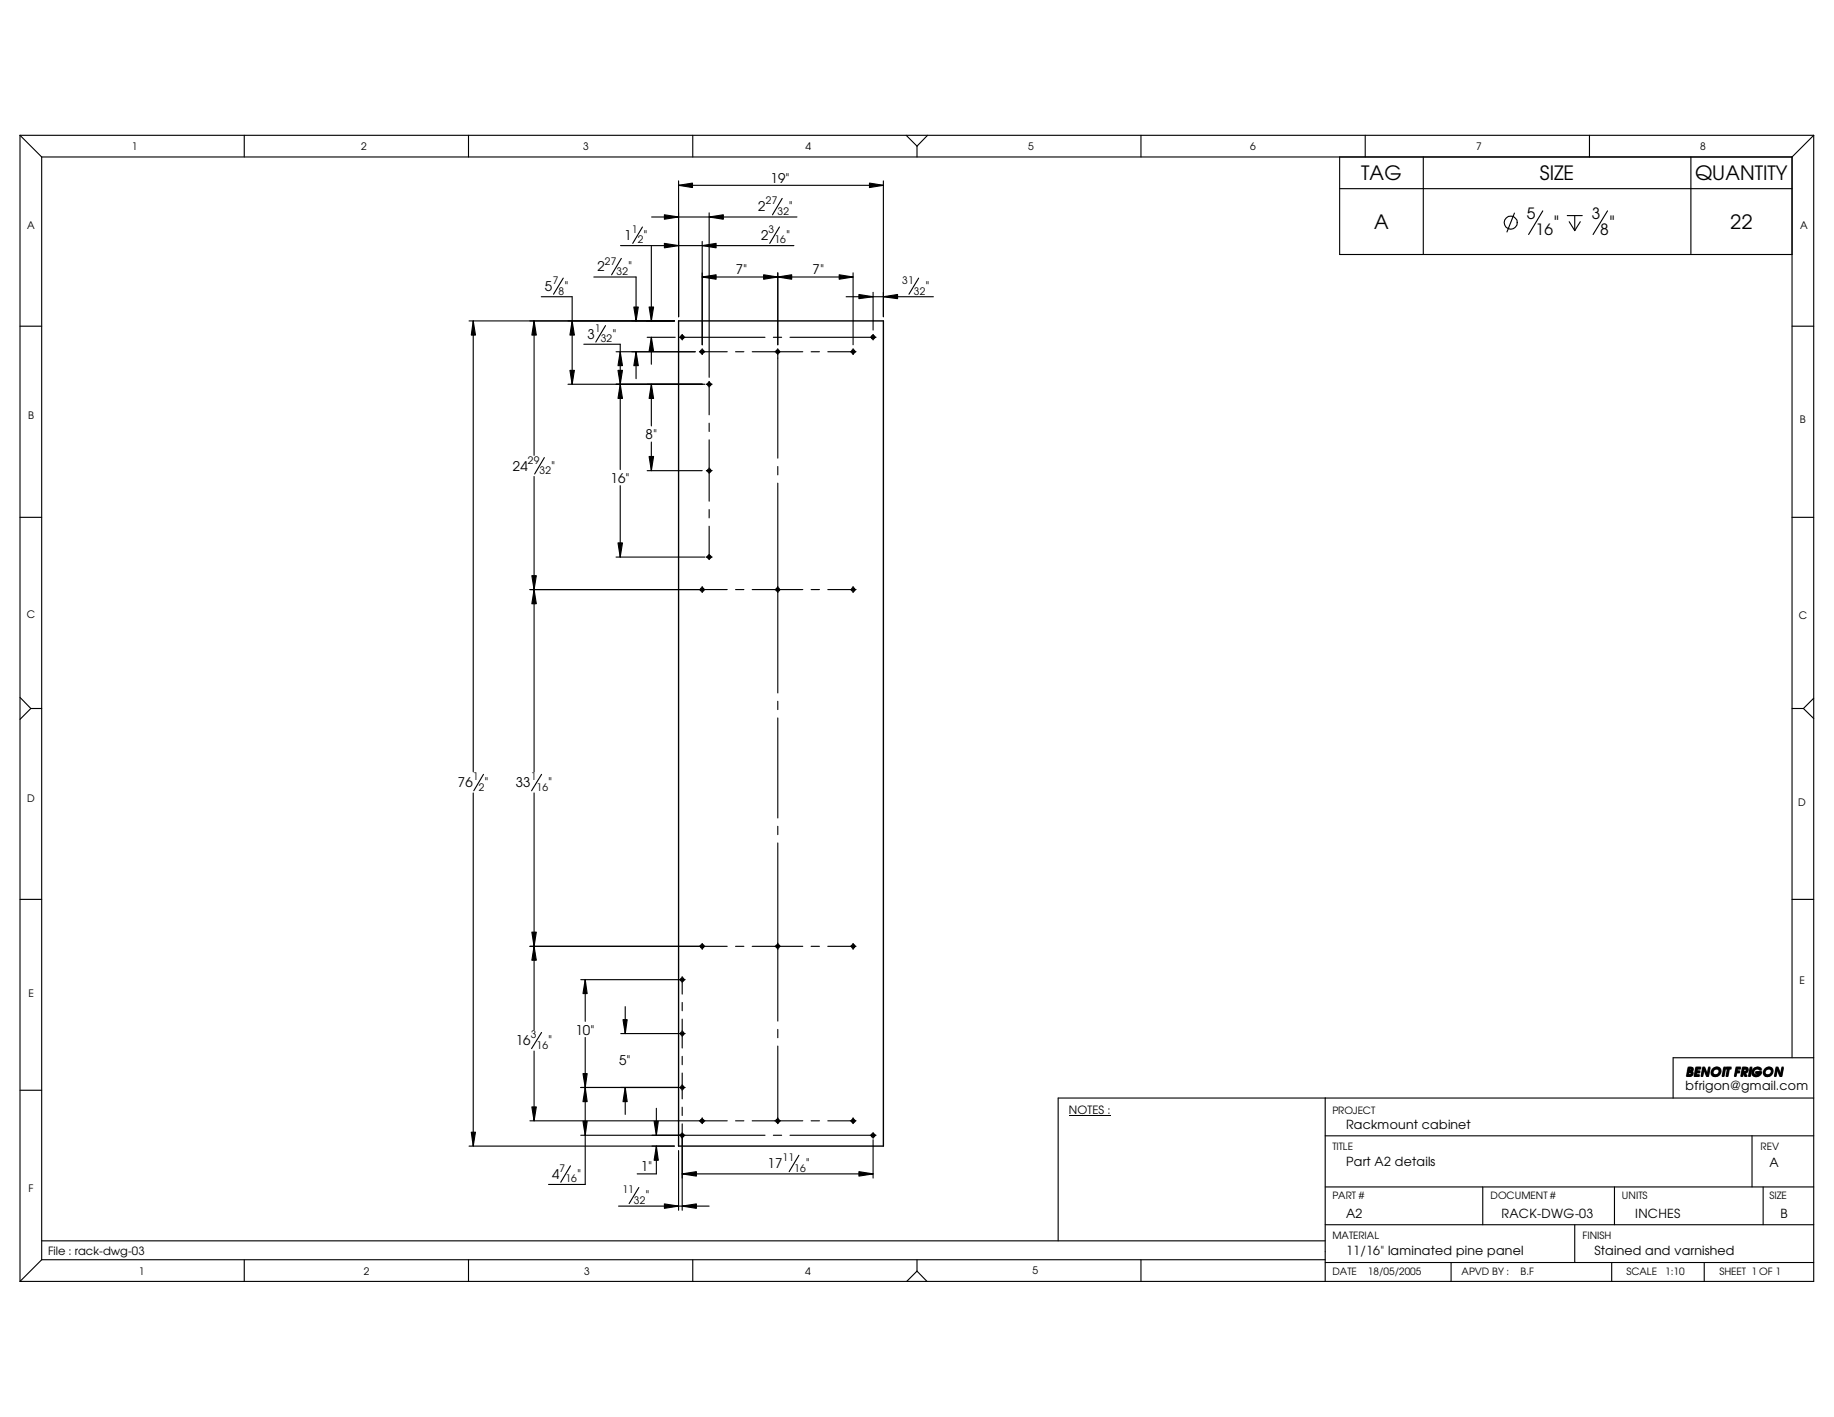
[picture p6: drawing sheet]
<svg xmlns="http://www.w3.org/2000/svg" width="279mm" height="216mm" viewBox="0 0 279 216" stroke-linecap="round" stroke-linejoin="round" font-family="sans-serif">
<g fill="none" stroke="#000" stroke-width=".17">
<path d="M3 20.6v174.6M3 20.6h273.3M3 20.6l3.3 3.3M6.3 23.9v168M6.3 23.9h266.7M37.2 20.6v3.3M71.4 20.6v3.3M94.5 37.4h4.7v11.5M94.7 39.4l-1.5 2.5M97.9 34.6l-1.5 2.5M99.3 37.4h21.6M99.3 33.1h22.1"/>
<path d="M101.2 37.1l2.2 .3-2.2 .4zM101.2 32.7l2.2 .4-2.2 .3zM103.4 28.2l2.1-.3v.7zM103.4 27.6v20.7M103.4 28.2h31.2M105.5 20.6v3.3M107 37.4l2.1-.3v.7zM107 36.8v15.7M108 33.1l2.2-.4v.7zM108 32.4v25.1M118.7 34.6l-1.4 2.5M119.2 30.2l-1.5 2.5"/>
<path d="M132.5 27.9l2.1 .3-2.1 .4zM134.6 27.6v20.7M138 20.6l1.7 1.7M139.7 22.3v1.6M141.3 20.6l-1.6 1.7M173.8 20.6v3.3M204.1 23.9v14.9h68.9M204.1 28.7h68.9M208 20.6v3.3M216.8 23.9v14.9M230.7 32.5l-1.1 2.8M235 32.1l-2.1 3.6"/>
<path d="M238.8 32.9h2.2M239.1 33.8l.8 1.3M239.9 32.9v2.2M240.7 33.8l-.8 1.3M242.1 20.6v3.3M244.9 32.1l-2.2 3.6M257.6 23.9v14.9M273 23.9v137.3M276.3 20.6v174.6h-273.3M276.3 20.6l-3.3 3.3M3 49.7h3.3M71.5 48.9h31.2"/>
<path d="M72.1 48.9l.3 2.2h-.6zM72.1 48.9v68.7M81.4 48.9l.3 2.2h-.7zM81.4 48.9v20.5M82.5 45.2h4.7v13.3M85.8 42.4l-1.5 2.4M86.5 58.5h20.9M86.8 56.4h.7l-.3 2.1zM87.2 48.9l.3 2.2h-.7zM88.9 52.5h5.6v19M90.5 42.2h6.4v6.7M92.2 49.6l-1.4 2.5"/>
<path d="M93.9 53.6h12M94.1 56.4h.7l-.3 2.1zM94.5 53.6l.3 2.1h-.7zM94.5 58.5l.3 2.2h-.7zM96.6 46.8h.6l-.3 2.1zM96.9 53.6l.3 2.1h-.6zM96.9 53.6v4.1M98.6 51.4h4.3M98.9 46.8h.7l-.4 2.1zM99.2 58.5l.4 2.2h-.7zM99.2 51.4l.4 2.1h-.7zM99.2 51.4v4.1"/>
<path d="M99.2 58.5v6.4M103.5 51.4h.1M103.8 51.4h.3M103.9 51v.1M103.9 51.2v.3M103.9 51.7v.1M104.3 51.4h12.2M106.6 53.6h.1M106.8 53.6h.3M107 42.2l2.1-.3v.6zM107 53.2v.1M107 53.4v.4"/>
<path d="M107 53.9v.1M107 42.2h23M107.3 53.6h3.5M107.6 58.5h.1M107.9 58.5h.3M108 58.1v.2M108 58.4v.3M108 58.9v4.3M108.4 58.5h.1M112.1 53.6h1.2M114.6 53.6h3.6M116.3 41.9l2.2 .3-2.2 .3z"/>
<path d="M117.8 51.4h1.3M118.3 53.6h.3M118.5 42.2l2.1-.3v.6zM118.5 41.6v10.9M118.5 53.2v.1M118.5 53.4v.4M118.5 53.9v15.9M118.8 53.6h3.5M120.4 51.4h12.3M123.6 53.6h1.2M126.1 53.6h3.6M127.8 41.9l2.2 .3-2.2 .3z"/>
<path d="M128.9 45.2h13.3M129.8 53.6h.3M130 41.6v10.9M130 53.2v.1M130 53.4v.4M130 53.9v.1M130.3 53.6h.1M130.9 44.9l2.1 .3-2.1 .3zM132.8 51.4h.4M133 44.5v5.8M133 51v.1M133 51.2v.3"/>
<path d="M133 51.7v.1M133.3 51.4h.1M134.6 45.2l2.1-.3v.6zM140 42.4l-1.5 2.4M273 49.7h3.3M3 78.8h3.3M81.4 72.6v45M82.9 69.7l-1.5 2.5M94.5 74v10.9M98.6 71.7h8.4M98.9 69.6h.7l-.4 2.1zM99.2 67.4v4.3"/>
<path d="M107.6 71.7h.1M107.9 71.7h.3M108 64.5v1.2M108 67v4.4M108 71.5v.4M108 72.1v4.3M108 77.6v1.3M108.4 71.7h.1M118.5 71.1v1.2M118.5 73.6v15.9M273 78.8h3.3M80.7 89.8h26"/>
<path d="M81 87.7h.7l-.3 2.1zM81.4 89.8l.3 2.2h-.7zM93.9 84.9h13.5M94.1 82.7h.7l-.3 2.2zM106.8 89.8h.3M107 89.4v.1M107 89.7v.3M107 90.2v.1M107.3 89.8h3.5M107.6 84.9h.1M107.9 84.9h.3M108 80.2v4.3"/>
<path d="M108 84.7v.3M108 85.2v.1M108.4 84.9h.1M112.1 89.8h1.2M114.6 89.8h3.6M118.3 89.8h.3M118.5 89.7v.3M118.5 90.2v15.4M118.8 89.8h3.5M123.6 89.8h1.2M126.1 89.8h3.6M129.8 89.8h.3"/>
<path d="M130 89.4v.1M130 89.7v.3M130 90.2v.1M130.3 89.8h.1M3 106.3l1.7 1.6M4.7 107.9h1.6M4.7 107.9l-1.7 1.7M73.7 118l-1.5 2.5M82.5 118l-1.5 2.5M118.5 106.8v1.3M118.5 109.4v15.2M273 107.9h1.7"/>
<path d="M274.7 107.9l1.6 1.6M276.3 106.4l-1.6 1.5M3 137h3.3M72.1 120.8v53.8M81.4 120.8v36.1M118.5 125.9v1.3M118.5 128.4v15.4M273 137h3.3M80.7 144.2h26M81 142h.7l-.3 2.2zM81.4 144.2l.3 2.1h-.7zM82.5 157.3l-1.5 2.5"/>
<path d="M88.5 149.3h14.8M89.2 149.3l.3 2.1h-.7zM89.2 149.3v6.3M89.2 158.1v22.4h-5.6M94.6 157.5h8.7M94.9 155.4h.6l-.3 2.1zM95.2 153.4v4.1M103.5 157.5h.1M103.5 149.3h.1M103.8 157.5h.3M103.8 149.3h.3M103.9 148.8v.1"/>
<path d="M103.9 149.1v.3M103.9 149.6v1.9M103.9 152.7v1.3M103.9 155.3v1.8M103.9 157.3v.3M103.9 157.8v1.9M104.3 157.5h.1M104.3 149.3h.1M106.8 144.2h.3M107 143.8h.1M107 144v.4M107 144.5v.1"/>
<path d="M107.3 144.2h3.5M112.1 144.2h1.2M114.6 144.2h3.6M118.3 144.2h.3M118.5 144v.4M118.5 144.5v11.1M118.5 156.8v1.3M118.5 159.4v11.1M118.8 144.2h3.5M123.6 144.2h1.2M126.1 144.2h3.6M129.8 144.2h.3"/>
<path d="M130 143.8h.1M130 144v.4M130 144.5v.1M130.3 144.2h.1M3 166.1h3.3M71.5 174.6h31.2M71.8 172.5h.6l-.3 2.1zM80.7 170.8h26M81 168.7h.7l-.3 2.1zM81.4 160.1v10.7M86.9 177.6l-1.5 2.5M88.5 173h15.2"/>
<path d="M88.5 165.7h14.8M88.8 163.6h.7l-.3 2.1zM88.8 170.9h.7l-.3 2.1zM89.2 165.7l.3 2.2h-.7zM95.2 165.7l.3 2.2h-.6zM95.2 165.7v4.1M99.7 170.9h.6l-.3 2.1zM100 174.6l.3 2.2h-.6zM100 174.6v4.3h-2.9M100 168.9v4.1M103.4 175.3v9.1M103.5 165.7h.1"/>
<path d="M103.8 173h.3M103.8 165.7h.3M103.9 178.9l2.2-.4v.7zM103.9 161v1.2M103.9 163.5v1.9M103.9 165.5v.4M103.9 166v1.4M103.9 168.7v1.3M103.9 171.2v1.5M103.9 172.8v.3M103.9 173.2v11.2M103.9 178.9h29.1"/>
<path d="M104.3 173h12.2M104.3 165.7h.1M106.8 170.8h.3M107 170.3v.2M107 170.6v.3M107 171.1v.1M107.3 170.8h3.5M112.1 170.8h1.2M114.6 170.8h3.6M117.8 173h1.3M118.3 170.8h.3M118.5 170.6v.3"/>
<path d="M118.5 171.1v.1M118.8 170.8h3.5M120.4 173h12.3M121.7 176l-1.5 2.5M123.6 170.8h1.2M126.1 170.8h3.6M129.8 170.8h.3M130 170.3v.2M130 170.6v.3M130 171.1v.1M130.3 170.8h.1M130.9 178.5l2.1 .4-2.1 .3z"/>
<path d="M132.8 173h.4M133 172.6v.1M133 172.8v.3M133 173.3v.1M133 173.7v5.8M133.3 173h.1M201.9 173.1h74.4M201.9 167.3v27.9M266.9 173.1v7.7M276.3 167.3h-115.1v21.8M276.3 161.2h-21.4v6.1M6.3 191.9h195.6"/>
<path d="M6.3 191.9l-3.3 3.3M6.3 189.1h195.6M37.2 191.9v3.3M71.4 191.9v3.3M94.2 183.8h13.8M97.3 180.9l-1.5 2.5M101.2 183.4l2.2 .4-2.2 .3zM103.9 183.8l2.2-.4v.7zM105.5 191.9v3.3M139.7 191.9v1.8M139.7 193.7l1.5 1.5M139.7 193.7l-1.6 1.5"/>
<path d="M173.8 191.9v3.3M201.9 186.6h74.4M201.9 192.4h74.4M201.9 180.8h74.4M221.1 192.4v2.8M225.9 180.8v5.8M239.9 186.6v5.8M245.5 192.4v2.8M246 180.8v5.8M259.6 192.4v2.8M268.6 180.8v5.8"/>
<circle cx="230.1" cy="33.9" r="1"/>
</g>
<g fill="none" stroke="#000" stroke-width=".21">
<path d="M103.4 48.9h31.2v125.7h-31.2zM107.9 58.4a.25 .25 0 0 1 .4 0 .25 .25 0 0 1-.2 .4h-.2l-.1-.1zM129.8 53.3h.3a.27 .27 0 0 1 .1 .5 .27 .27 0 0 1-.4 0 .27 .27 0 0 1 0-.5zM132.8 51.2a.27 .27 0 0 1 .4 0 .27 .27 0 0 1-.1 .4 .27 .27 0 0 1-.3-.1zM106.8 89.7a.26 .26 0 0 1 .4 0 .26 .26 0 0 1-.1 .4l-.4-.1zM118.3 89.7a.26 .26 0 0 1 .4 0 .26 .26 0 0 1-.1 .4l-.4-.1zM106.7 144.1l.4-.2a.26 .26 0 0 1 .1 .5 .26 .26 0 0 1-.5-.1zM118.2 144.1l.4-.2a.26 .26 0 0 1 .1 .5 .26 .26 0 0 1-.5-.1zM106.8 170.6a.26 .26 0 0 1 .4 0 .26 .26 0 0 1-.1 .4l-.4-.1zM118.3 170.6a.26 .26 0 0 1 .4 0 .26 .26 0 0 1-.1 .4l-.4-.1zM129.8 170.6a.26 .26 0 0 1 .4 0 .26 .26 0 0 1-.1 .4h-.3l-.1-.2zM132.8 172.8a.27 .27 0 0 1 .4 0 .27 .27 0 0 1-.1 .4 .27 .27 0 0 1-.3-.1z"/>
<circle cx="103.9" cy="51.4" r=".26"/>
<circle cx="107" cy="53.6" r=".27"/>
<circle cx="118.5" cy="53.6" r=".27"/>
<circle cx="108" cy="71.7" r=".25"/>
<circle cx="108" cy="84.9" r=".26"/>
<circle cx="130" cy="89.8" r=".25"/>
<circle cx="103.9" cy="157.5" r=".25"/>
<circle cx="103.9" cy="149.3" r=".25"/>
<circle cx="130" cy="144.2" r=".25"/>
<circle cx="103.9" cy="173" r=".26"/>
<circle cx="103.9" cy="165.7" r=".25"/>
</g>
<path d="M162.8 170h6.4" fill="none" stroke="#000" stroke-width=".15"/>
<g fill="#000">
<path d="M103.4 28.2l2.1-.3v.7zM101.2 37.1l2.2 .3-2.2 .4zM101.2 32.7l2.2 .4-2.2 .3zM107 37.4l2.1-.3v.7zM108 33.1l2.2-.4v.7zM132.5 27.9l2.1 .3-2.1 .4zM72.1 48.9l.3 2.2h-.6zM81.4 48.9l.3 2.2h-.7zM87.2 48.9l.3 2.2h-.7zM86.8 56.4h.7l-.3 2.1zM94.5 53.6l.3 2.1h-.7zM94.1 56.4h.7l-.3 2.1z"/>
<path d="M94.5 58.5l.3 2.2h-.7zM96.9 53.6l.3 2.1h-.6zM96.6 46.8h.6l-.3 2.1zM99.2 58.5l.4 2.2h-.7zM99.2 51.4l.4 2.1h-.7zM98.9 46.8h.7l-.4 2.1zM107 42.2l2.1-.3v.6zM116.3 41.9l2.2 .3-2.2 .3zM118.5 42.2l2.1-.3v.6zM127.8 41.9l2.2 .3-2.2 .3zM130.9 44.9l2.1 .3-2.1 .3zM134.6 45.2l2.1-.3v.6z"/>
<path d="M98.9 69.6h.7l-.4 2.1zM81 87.7h.7l-.3 2.1zM81.4 89.8l.3 2.2h-.7zM94.1 82.7h.7l-.3 2.2zM81.4 144.2l.3 2.1h-.7zM81 142h.7l-.3 2.2zM89.2 149.3l.3 2.1h-.7zM94.9 155.4h.6l-.3 2.1zM71.8 172.5h.6l-.3 2.1zM81 168.7h.7l-.3 2.1zM88.8 163.6h.7l-.3 2.1zM88.8 170.9h.7l-.3 2.1z"/>
<path d="M89.2 165.7l.3 2.2h-.7zM95.2 165.7l.3 2.2h-.6zM100 174.6l.3 2.2h-.6zM99.7 170.9h.6l-.3 2.1zM103.9 178.9l2.2-.4v.7zM130.9 178.5l2.1 .4-2.1 .3zM101.2 183.4l2.2 .4-2.2 .3zM103.9 183.8l2.2-.4v.7z"/>
</g>
<g font-size="3">
<text x="207.4" y="27.4">TAG</text>
<text x="234.6" y="27.4">SIZE</text>
<text x="258.2" y="27.4">QUANTITY</text>
<text x="209.3" y="34.9">A</text>
<text x="236.6" y="35.1">&quot;</text>
<text x="245.2" y="35.1">&quot;</text>
<text x="263.7" y="34.9">22</text>
</g>
<g font-size="2.4">
<text x="232.6" y="33.4">5</text>
<text x="233.9" y="35.8">16</text>
<text x="242.5" y="33.4">3</text>
<text x="243.8" y="35.8">8</text>
</g>
<g font-size="2">
<text x="117.4" y="27.8">19&quot;</text>
<text x="115.5" y="32.2">2</text>
<text x="120.2" y="32.2">&quot;</text>
<text x="91" y="41.3">2</text>
<text x="95.1" y="36.5">1</text>
<text x="95.7" y="41.3">&quot;</text>
<text x="98" y="36.5">&quot;</text>
<text x="112.1" y="41.8">7&quot;</text>
<text x="116" y="36.5">2</text>
<text x="119.8" y="36.5">&quot;</text>
<text x="123.8" y="41.8">7&quot;</text>
<text x="83" y="44.3">5</text>
<text x="86" y="44.3">&quot;</text>
<text x="141" y="44.3">&quot;</text>
<text x="89.5" y="51.6">3</text>
<text x="93.3" y="51.6">&quot;</text>
<text x="78.1" y="71.7">24</text>
<text x="83.9" y="71.7">&quot;</text>
<text x="98.3" y="66.9">8&quot;</text>
<text x="93" y="73.6">16&quot;</text>
<text x="69.8" y="119.9">76</text>
<text x="73.8" y="119.9">&quot;</text>
<text x="78.6" y="119.9">33</text>
<text x="83.5" y="119.9">&quot;</text>
<text x="78.6" y="159.3">16</text>
<text x="83.5" y="159.3">&quot;</text>
<text x="87.7" y="157.6">10&quot;</text>
<text x="94.3" y="162.3">5&quot;</text>
<text x="84.1" y="179.6">4</text>
<text x="87.9" y="179.6">&quot;</text>
<text x="97.6" y="178.4">1&quot;</text>
<text x="116.9" y="178">17</text>
<text x="122.8" y="178">&quot;</text>
<text x="98.3" y="182.9">&quot;</text>
</g>
<g font-size="1.9">
<text x="256.8" y="166.1">bfrigon@gmail.com</text>
<text x="256.9" y="164">BENOIT FRIGON</text>
<text x="205.1" y="172">Rackmount cabinet</text>
<text x="205.1" y="177.7">Part A2 details</text>
<text x="269.6" y="177.8">A</text>
<text x="205.1" y="185.5">A2</text>
<text x="228.8" y="185.5">RACK-DWG-03</text>
<text x="249.1" y="185.5">INCHES</text>
<text x="271.3" y="185.5">B</text>
<text x="205.1" y="191.2">11/16&quot; laminated pine panel</text>
<text x="242.9" y="191.2">Stained and varnished</text>
</g>
<g font-size="1.7">
<text x="162.8" y="169.8">NOTES :</text>
<text x="7.3" y="191.2">File : rack-dwg-03</text>
</g>
<g font-size="1.6">
<text x="20.1" y="22.9">1</text>
<text x="55" y="22.9">2</text>
<text x="88.9" y="22.9">3</text>
<text x="122.7" y="22.9">4</text>
<text x="156.6" y="22.9">5</text>
<text x="190.5" y="22.9">6</text>
<text x="224.9" y="22.9">7</text>
<text x="259" y="22.9">8</text>
<text x="4.1" y="35">A</text>
<text x="96.3" y="35.5">1</text>
<text x="116.7" y="31.1">27</text>
<text x="117.1" y="35.5">3</text>
<text x="118.4" y="32.7">32</text>
<text x="274.2" y="35">A</text>
<text x="92.2" y="40.3">27</text>
<text x="93.9" y="41.9">32</text>
<text x="97.2" y="37.1">2</text>
<text x="118" y="37.1">16</text>
<text x="84.2" y="43.3">7</text>
<text x="85.1" y="44.9">8</text>
<text x="137.5" y="43.3">31</text>
<text x="139.2" y="44.9">32</text>
<text x="90.6" y="50.5">1</text>
<text x="91.5" y="52.1">32</text>
<text x="4.3" y="63.8">B</text>
<text x="274.2" y="64.4">B</text>
<text x="80.4" y="70.7">29</text>
<text x="82.2" y="72.3">32</text>
<text x="4.1" y="94.1">C</text>
<text x="274" y="94.3">C</text>
<text x="72.1" y="118.9">1</text>
<text x="80.9" y="118.9">1</text>
<text x="4.1" y="122.3">D</text>
<text x="72.9" y="120.5">2</text>
<text x="81.7" y="120.5">16</text>
<text x="273.9" y="122.8">D</text>
<text x="274.2" y="149.9">E</text>
<text x="4.3" y="151.9">E</text>
<text x="80.9" y="158.2">3</text>
<text x="81.7" y="159.8">16</text>
<text x="85.3" y="178.5">7</text>
<text x="119.2" y="176.9">11</text>
<text x="121" y="178.5">16</text>
<text x="4.3" y="181.6">F</text>
<text x="86.1" y="180.1">16</text>
<text x="94.8" y="181.8">11</text>
<text x="96.6" y="183.4">32</text>
<text x="21.2" y="194.2">1</text>
<text x="55.4" y="194.2">2</text>
<text x="89" y="194.2">3</text>
<text x="122.6" y="194.2">4</text>
<text x="157.3" y="194.1">5</text>
</g>
<g font-size="1.5">
<text x="203" y="169.8">PROJECT</text>
<text x="203" y="175.3">TITLE</text>
<text x="268.2" y="175.2">REV</text>
<text x="203" y="182.8">PART #</text>
<text x="227.1" y="182.8">DOCUMENT #</text>
<text x="247.1" y="182.8">UNITS</text>
<text x="269.6" y="182.8">SIZE</text>
<text x="203" y="188.7">MATERIAL</text>
<text x="241.1" y="188.7">FINISH</text>
<text x="203" y="194.3">DATE</text>
<text x="208.4" y="194.3">18/05/2005</text>
<text x="222.7" y="194.3">APVD BY :</text>
<text x="231.6" y="194.3">B.F</text>
<text x="247.8" y="194.3">SCALE</text>
<text x="253.7" y="194.3">1:10</text>
<text x="262" y="194.3">SHEET 1 OF 1</text>
</g>
</svg>
